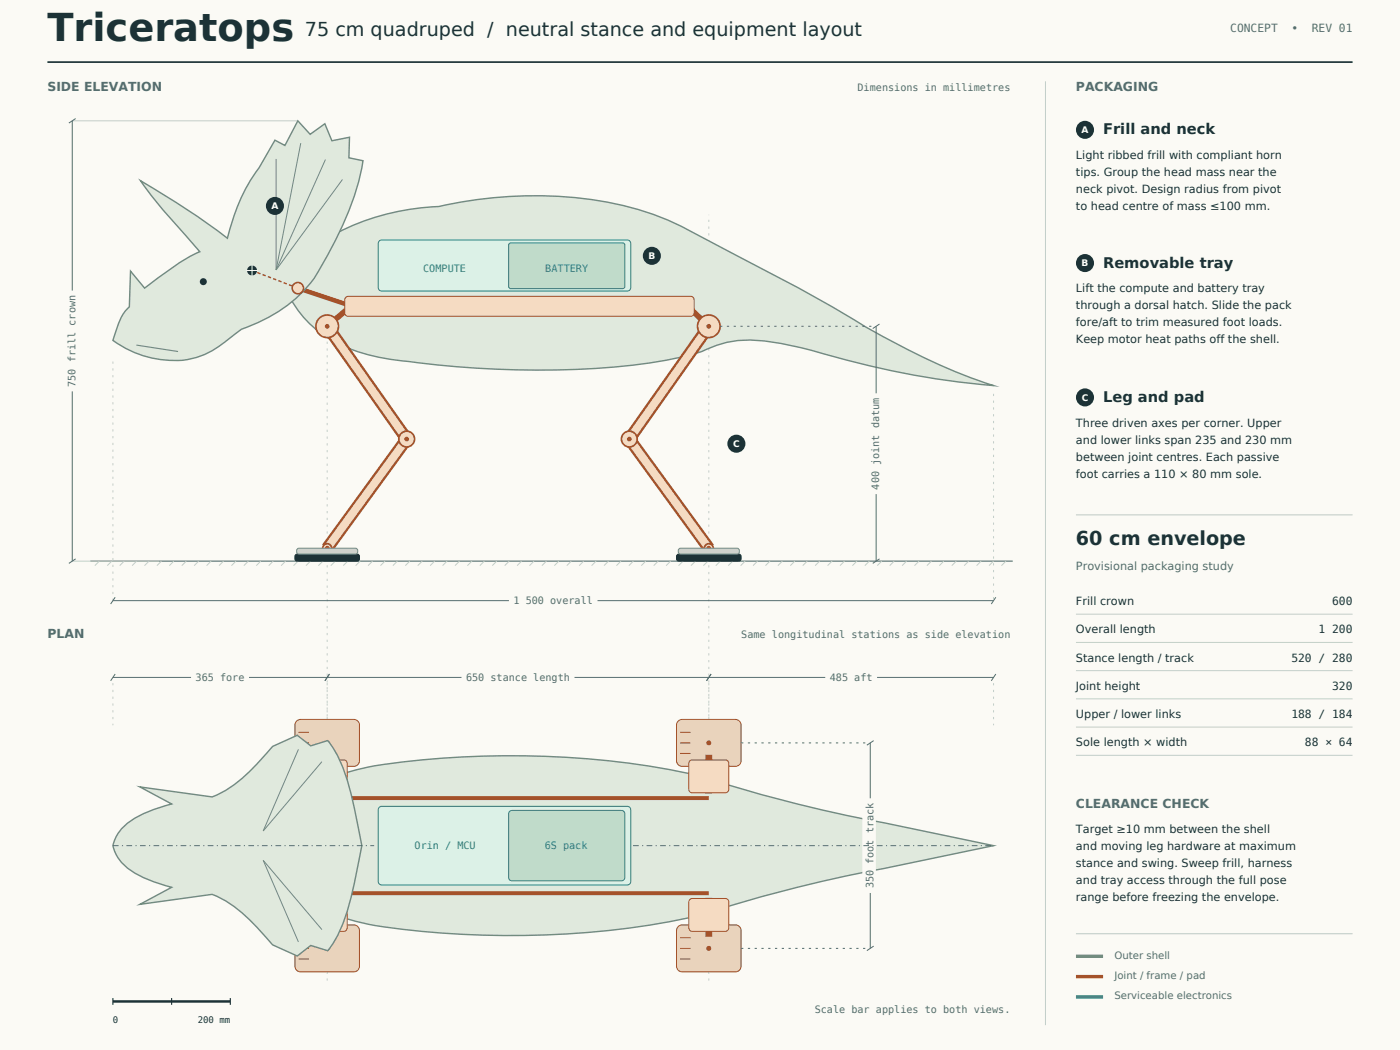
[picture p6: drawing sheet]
<svg xmlns="http://www.w3.org/2000/svg" width="437mm" height="328mm" viewBox="0 0 437 328" stroke-linecap="round" stroke-linejoin="round" font-family="sans-serif">
<path d="M0 0h437.4v328.1h-437.4z" fill-rule="evenodd" fill="#fbfaf5"/>
<path d="M14.8 19.4h407.8" fill="none" stroke="#1c3236" stroke-width=".53"/>
<path d="M35.3 113v75.4M310.4 123v65.4M102.2 306.4v-239.3M221.5 306.4v-239.3" fill="none" stroke="#c2cfca" stroke-width=".31" stroke-dasharray=".7 1.4" stroke-linecap="butt"/>
<path d="M28.2 175.3h288.2" fill="none" stroke="#536d70" stroke-width=".35"/>
<g fill="none" stroke="#c2cfca" stroke-width=".31">
<path d="M31 175.3l-1.4 1.4M34.9 175.3l-1.4 1.4M38.8 175.3l-1.4 1.4M42.7 175.3l-1.4 1.4M46.6 175.3l-1.4 1.4M50.4 175.3l-1.4 1.4M54.3 175.3l-1.4 1.4M58.2 175.3l-1.4 1.4M62.1 175.3l-1.4 1.4M66 175.3l-1.4 1.4M69.8 175.3l-1.4 1.4M73.7 175.3l-1.4 1.4"/>
<path d="M77.6 175.3l-1.4 1.4M81.5 175.3l-1.4 1.4M85.4 175.3l-1.4 1.4M89.3 175.3l-1.5 1.4M93.1 175.3l-1.4 1.4M97 175.3l-1.4 1.4M100.9 175.3l-1.4 1.4M104.8 175.3l-1.4 1.4M108.7 175.3l-1.5 1.4M112.5 175.3l-1.4 1.4M116.4 175.3l-1.4 1.4M120.3 175.3l-1.4 1.4"/>
<path d="M124.2 175.3l-1.4 1.4M128.1 175.3l-1.5 1.4M131.9 175.3l-1.4 1.4M135.8 175.3l-1.4 1.4M139.7 175.3l-1.4 1.4M143.6 175.3l-1.4 1.4M147.5 175.3l-1.5 1.4M151.3 175.3l-1.4 1.4M155.2 175.3l-1.4 1.4M159.1 175.3l-1.4 1.4M163 175.3l-1.4 1.4M166.9 175.3l-1.4 1.4"/>
<path d="M170.7 175.3l-1.4 1.4M174.6 175.3l-1.4 1.4M178.5 175.3l-1.4 1.4M182.4 175.3l-1.4 1.4M186.3 175.3l-1.4 1.4M190.1 175.3l-1.4 1.4M194 175.3l-1.4 1.4M197.9 175.3l-1.4 1.4M201.8 175.3l-1.4 1.4M205.7 175.3l-1.4 1.4M209.5 175.3l-1.4 1.4M213.4 175.3l-1.4 1.4"/>
<path d="M217.3 175.3l-1.4 1.4M221.2 175.3l-1.4 1.4M225.1 175.3l-1.4 1.4M229 175.3l-1.5 1.4M232.8 175.3l-1.4 1.4M236.7 175.3l-1.4 1.4M240.6 175.3l-1.4 1.4M244.5 175.3l-1.4 1.4M248.4 175.3l-1.5 1.4M252.2 175.3l-1.4 1.4M256.1 175.3l-1.4 1.4M260 175.3l-1.4 1.4"/>
<path d="M263.9 175.3l-1.4 1.4M267.8 175.3l-1.5 1.4M271.6 175.3l-1.4 1.4M275.5 175.3l-1.4 1.4M279.4 175.3l-1.4 1.4M283.3 175.3l-1.4 1.4M287.2 175.3l-1.4 1.4M291 175.3l-1.4 1.4M294.9 175.3l-1.4 1.4M298.8 175.3l-1.4 1.4M302.7 175.3l-1.4 1.4M306.6 175.3l-1.4 1.4"/>
<path d="M310.4 175.3l-1.4 1.4M314.3 175.3l-1.4 1.4"/>
</g>
<path d="M35.3 187.7h275.1" fill="none" stroke="#536d70" stroke-width=".31"/>
<path d="M36 186.6l-1.4 2.1M311.1 186.6l-1.4 2.1" fill="none" stroke="#536d70" stroke-width=".32"/>
<path d="M159 184.9h27.7v4.2h-27.7z" fill-rule="evenodd" fill="#fbfaf5"/>
<path d="M22.6 37.7h70.5M22.6 175.3h27.2" fill="none" stroke="#c2cfca" stroke-width=".31"/>
<path d="M22.6 37.7v137.6" fill="none" stroke="#536d70" stroke-width=".31"/>
<path d="M23.6 37l-2.1 1.5M23.6 174.6l-2.1 1.4" fill="none" stroke="#536d70" stroke-width=".32"/>
<path d="M20.1 90.8h4.2v31.5h-4.2z" fill-rule="evenodd" fill="#fbfaf5"/>
<path d="M93.9 81.1a61.3 61.3 0 0 1 33.1-15.5l5-.7 5.1-.4a128.5 128.5 0 0 1 63.1 1.2 104.8 104.8 0 0 1 21.7 9.8l2.3 1.2a702.8 702.8 0 0 1 48.4 26.7 205.2 205.2 0 0 0 37.8 17.1 274.4 274.4 0 0 1-56.8-11 68.4 68.4 0 0 0-22.8-3.1 33.2 33.2 0 0 0-11.5 3.4 164.1 164.1 0 0 1-42.3 5.7 305.6 305.6 0 0 1-59.9-4.2 39.3 39.3 0 0 1-23.7-14 35.6 35.6 0 0 1-4.9-9.1 33.3 33.3 0 0 1 5.4-7.1z" fill-rule="evenodd" fill="#e0e9dd" stroke="#728c7f" stroke-width=".44"/>
<path d="M109.6 95.7l-7.4 6.3M214.9 95.7l6.6 6.3" fill="none" stroke="#a4522a" stroke-width="1.8" stroke-linecap="butt"/>
<path d="M93.1 90l16.5 5.5" fill="none" stroke="#a4522a" stroke-width="1.4" stroke-linecap="butt"/>
<path d="M108.2 92.8l.6-.2h107l.7 .2 .3 .5 .1 4.5-.2 .6-.9 .4h-107l-.9-.4-.2-.6v-4.1z" fill-rule="evenodd" fill="#f5dbc2" stroke="#a4522a" stroke-width=".32"/>
<path d="M118.6 75.2l.7-.2h77.1l.5 .4 .2 .6-.1 14.2-.4 .5-.6 .2h-77.1l-.5-.4-.2-.6v-13.9z" fill-rule="evenodd" fill="#dcf1e7" stroke="#278383" stroke-width=".32"/>
<path d="M159.1 76.1l.5-.2 35.2 .1 .4 .6v13.2l-.7 .4h-35.1l-.5-.7v-12.9z" fill-rule="evenodd" fill="#c0dbca" stroke="#278383" stroke-width=".32"/>
<path d="M102.2 102l24.9 35.2-24.9 34.1" fill="none" stroke="#a4522a" stroke-width="3.9" stroke-linecap="butt"/>
<path d="M102.2 102l24.9 35.2-24.9 34.1" fill="none" stroke="#f5dbc2" stroke-width="2.5" stroke-linecap="butt"/>
<circle cx="102.2" cy="102" r="3.5" fill="#f5dbc2" stroke="#a4522a" stroke-width=".53"/>
<circle cx="102.2" cy="102" r=".74" fill="#a4522a"/>
<circle cx="127.1" cy="137.2" r="2.47" fill="#f5dbc2" stroke="#a4522a" stroke-width=".53"/>
<circle cx="127.1" cy="137.2" r=".74" fill="#a4522a"/>
<circle cx="102.2" cy="171.3" r="1.41" fill="#f5dbc2" stroke="#a4522a" stroke-width=".53"/>
<circle cx="102.2" cy="171.3" r=".74" fill="#a4522a"/>
<path d="M92.4 173.3l.5-.2h18.7l.7 .5v1l-.2 .5-.5 .2h-18.7l-.7-.4-.1-1.1z" fill-rule="evenodd" fill="#1c3236" stroke="#1c3236" stroke-width=".32"/>
<path d="M92.9 171.5l.5-.2h17.7a.94 .94 0 0 1 .7 .9 .94 .94 0 0 1-.7 .9h-17.7l-.6-.4z" fill-rule="evenodd" fill="#d5d8c5" stroke="#728c7f" stroke-width=".32"/>
<path d="M221.5 102l-24.9 35.2 24.9 34.1" fill="none" stroke="#a4522a" stroke-width="3.9" stroke-linecap="butt"/>
<path d="M221.5 102l-24.9 35.2 24.9 34.1" fill="none" stroke="#f5dbc2" stroke-width="2.5" stroke-linecap="butt"/>
<circle cx="221.5" cy="102" r="3.5" fill="#f5dbc2" stroke="#a4522a" stroke-width=".53"/>
<circle cx="221.5" cy="102" r=".74" fill="#a4522a"/>
<circle cx="196.6" cy="137.2" r="2.47" fill="#f5dbc2" stroke="#a4522a" stroke-width=".53"/>
<circle cx="196.6" cy="137.2" r=".74" fill="#a4522a"/>
<circle cx="221.5" cy="171.3" r="1.41" fill="#f5dbc2" stroke="#a4522a" stroke-width=".53"/>
<circle cx="221.5" cy="171.3" r=".74" fill="#a4522a"/>
<path d="M211.6 173.3l.5-.2h18.8l.6 .5 .1 1-.2 .5-.5 .2h-18.8l-.7-.4v-1.1z" fill-rule="evenodd" fill="#1c3236" stroke="#1c3236" stroke-width=".32"/>
<path d="M212.1 171.5l.5-.2h17.7a.94 .94 0 0 1 .7 .9 .94 .94 0 0 1-.7 .9h-17.7l-.6-.4z" fill-rule="evenodd" fill="#d5d8c5" stroke="#728c7f" stroke-width=".32"/>
<path d="M43.9 56.5a258.1 258.1 0 0 1 27.1 17.9 59.9 59.9 0 0 1 10-22l4.9-8.6 3.1 1.7 4.1-7.8 3.8 4.3 4.6-3.3 2.2 5.3 5.5-1.1-.2 6.4 4.4 .9a96.9 96.9 0 0 1-12.9 32.9 41.4 41.4 0 0 1-21.7 18.5l-1.7 .6a17 17 0 0 0-5 3.3 25.6 25.6 0 0 1-19.5 7.1 32.4 32.4 0 0 1-17.3-6.2 29.9 29.9 0 0 1 3.9-9.2l1.2-1.3 .4-11.2 4.4 5.3 6.1-4.6a57.9 57.9 0 0 1 11.1-6.7 290.9 290.9 0 0 1-18.5-22.2z" fill-rule="evenodd" fill="#e0e9dd" stroke="#728c7f" stroke-width=".44"/>
<path d="M86.3 49.7v34.6M94 44.7l-7.7 39.6M101.7 49.9l-15.4 34.4M107 56.1l-20.7 28.2" fill="none" stroke="#728c7f" stroke-width=".31"/>
<path d="M42.6 107.8l13 2" fill="none" stroke="#728c7f" stroke-width=".35"/>
<circle cx="63.5" cy="88" r="1.09" fill="#1c3236"/>
<path d="M78.8 84.5l14.3 5.5" fill="none" stroke="#a4522a" stroke-width=".44" stroke-dasharray="1.1 .7" stroke-linecap="butt"/>
<circle cx="93.1" cy="90" r="1.76" fill="#f5dbc2" stroke="#a4522a" stroke-width=".49"/>
<circle cx="78.8" cy="84.5" r="1.55" fill="#1c3236"/>
<path d="M77 84.5h3.5M78.8 82.8v3.5" fill="none" stroke="#fbfaf5" stroke-width=".31"/>
<g fill="#1c3236">
<circle cx="85.9" cy="64.3" r="2.82"/>
<circle cx="203.7" cy="79.9" r="2.82"/>
<circle cx="230.1" cy="138.6" r="2.82"/>
</g>
<path d="M225 102h47.3" fill="none" stroke="#536d70" stroke-width=".31" stroke-dasharray=".7 1.4" stroke-linecap="butt"/>
<path d="M273.8 102v73.3" fill="none" stroke="#536d70" stroke-width=".31"/>
<path d="M274.8 101.2l-2.1 1.5M274.8 174.6l-2.1 1.4" fill="none" stroke="#536d70" stroke-width=".32"/>
<path d="M271.3 122.9h4.2v31.5h-4.2z" fill-rule="evenodd" fill="#fbfaf5"/>
<path d="M35.3 211.7h66.9" fill="none" stroke="#536d70" stroke-width=".31"/>
<path d="M36 210.6l-1.4 2.1M102.9 210.6l-1.4 2.1" fill="none" stroke="#536d70" stroke-width=".32"/>
<path d="M59.7 208.8h18.1v4.3h-18.1z" fill-rule="evenodd" fill="#fbfaf5"/>
<path d="M102.2 211.7h119.3" fill="none" stroke="#536d70" stroke-width=".31"/>
<path d="M102.9 210.6l-1.4 2.1M222.2 210.6l-1.4 2.1" fill="none" stroke="#536d70" stroke-width=".32"/>
<path d="M144.2 208.8h35.3v4.3h-35.3z" fill-rule="evenodd" fill="#fbfaf5"/>
<path d="M221.5 211.7h88.9" fill="none" stroke="#536d70" stroke-width=".31"/>
<path d="M222.2 210.6l-1.4 2.1M311.1 210.6l-1.4 2.1" fill="none" stroke="#536d70" stroke-width=".32"/>
<path d="M257.9 208.8h16.2v4.3h-16.2z" fill-rule="evenodd" fill="#fbfaf5"/>
<path d="M35.3 213.4v13.2M102.2 213.4v13.2M221.5 213.4v13.2M310.4 213.4v13.2" fill="none" stroke="#c2cfca" stroke-width=".31" stroke-dasharray=".7 1.4" stroke-linecap="butt"/>
<path d="M92.7 289.5l1.2-.5h16.7l.9 .2 .6 .7 .2 .9v11.1l-.2 .9-.6 .6-.9 .3h-16.7l-.9-.3-.6-.6-.3-.9v-11.1z" fill-rule="evenodd" fill="#e9d3bc" stroke="#a4522a" stroke-width=".32"/>
<path d="M93.2 299.6h3.3M93.2 296.3h3.3M93.2 293h3.3" fill="none" stroke="#a4522a" stroke-width=".31"/>
<circle cx="102.2" cy="296.3" r=".78" fill="#a4522a"/>
<path d="M92.7 225.3l1.2-.5h16.7l.9 .2 .6 .7 .2 .9v11.1l-.2 .9-.6 .6-.9 .3h-16.7l-.9-.3-.6-.6-.3-.9v-11.1z" fill-rule="evenodd" fill="#e9d3bc" stroke="#a4522a" stroke-width=".32"/>
<path d="M93.2 235.4h3.3M93.2 232.1h3.3M93.2 228.8h3.3" fill="none" stroke="#a4522a" stroke-width=".31"/>
<circle cx="102.2" cy="232.1" r=".78" fill="#a4522a"/>
<path d="M211.9 289.5l1.2-.5h16.7l.9 .2 .6 .7 .3 .9v11.1l-.3 .9-.6 .6-.9 .3h-16.7l-.8-.3-.7-.6-.2-.9v-11.1z" fill-rule="evenodd" fill="#e9d3bc" stroke="#a4522a" stroke-width=".32"/>
<path d="M212.5 299.6h3.3M212.5 296.3h3.3M212.5 293h3.3" fill="none" stroke="#a4522a" stroke-width=".31"/>
<circle cx="221.5" cy="296.3" r=".78" fill="#a4522a"/>
<path d="M211.9 225.3l1.2-.5h16.7l.9 .2 .6 .7 .3 .9v11.1l-.3 .9-.6 .6-.9 .3h-16.7l-.8-.3-.7-.6-.2-.9v-11.1z" fill-rule="evenodd" fill="#e9d3bc" stroke="#a4522a" stroke-width=".32"/>
<path d="M212.5 235.4h3.3M212.5 232.1h3.3M212.5 228.8h3.3" fill="none" stroke="#a4522a" stroke-width=".31"/>
<circle cx="221.5" cy="232.1" r=".78" fill="#a4522a"/>
<path d="M88.4 252.4a51.3 51.3 0 0 1 25.6-12.5 278.3 278.3 0 0 1 104.4 2.5 462.7 462.7 0 0 0 57.7 14.7l34.3 7.1-34.3 7.2a462.7 462.7 0 0 0-57.7 14.7 277.9 277.9 0 0 1-104.4 2.5 51.3 51.3 0 0 1-25.6-12.5 27.9 27.9 0 0 1-7.3-11.9 27.9 27.9 0 0 1 7.3-11.8z" fill-rule="evenodd" fill="#e0e9dd" stroke="#728c7f" stroke-width=".44"/>
<path d="M102.2 280.6v12.1" fill="none" stroke="#a4522a" stroke-width="2.1" stroke-linecap="butt"/>
<path d="M96.2 281.2l.9-.5h10.3l.6 .2 .5 .9v8.2l-.2 .6-.9 .4h-10.3l-.7-.2-.4-.8v-8.2z" fill-rule="evenodd" fill="#f5dbc2" stroke="#a4522a" stroke-width=".32"/>
<path d="M102.2 235.8v12.1" fill="none" stroke="#a4522a" stroke-width="2.1" stroke-linecap="butt"/>
<path d="M96.4 237.7l.7-.3h10.3l.6 .3 .5 .8v8.2l-.2 .6-.9 .4h-10.3l-.7-.2-.4-.8v-8.2z" fill-rule="evenodd" fill="#f5dbc2" stroke="#a4522a" stroke-width=".32"/>
<path d="M221.5 280.6v12.1" fill="none" stroke="#a4522a" stroke-width="2.1" stroke-linecap="butt"/>
<path d="M215.4 281.2l.9-.5h10.4l.6 .2 .4 .9v8.2l-.2 .6-.8 .4h-10.4l-.6-.2-.5-.8v-8.2z" fill-rule="evenodd" fill="#f5dbc2" stroke="#a4522a" stroke-width=".32"/>
<path d="M221.5 235.8v12.1" fill="none" stroke="#a4522a" stroke-width="2.1" stroke-linecap="butt"/>
<path d="M215.7 237.7l.6-.3h10.4l.6 .3 .4 .8v8.2l-.2 .6-.8 .4h-10.4l-.6-.2-.5-.8v-8.2z" fill-rule="evenodd" fill="#f5dbc2" stroke="#a4522a" stroke-width=".32"/>
<path d="M102.2 249.4h119.3M102.2 279.1h119.3" fill="none" stroke="#a4522a" stroke-width="1.2" stroke-linecap="butt"/>
<path d="M118.6 252.1l.7-.2 77.1 .1 .5 .4 .2 .6-.1 22.8-.4 .5-.6 .2h-77.1l-.5-.4-.2-.6v-22.5z" fill-rule="evenodd" fill="#dcf1e7" stroke="#278383" stroke-width=".32"/>
<path d="M159.4 253.4l.6-.2h34.2l.6 .2 .4 .9v19.9l-.2 .6-.8 .4h-34.2l-.6-.2-.5-.8v-19.9z" fill-rule="evenodd" fill="#c0dbca" stroke="#278383" stroke-width=".32"/>
<path d="M43.7 245.9l22.6 3.1a42.1 42.1 0 0 0 16-12.5l2.9-3.3 7.7-3.5 4.2 3.3 5.3-1.6a49 49 0 0 1 8.1 20.3l2.6 12.5-1.3 6.4a81.4 81.4 0 0 1-6.6 22.3l-2.8 4.2-5.3-1.7-4.2 3.3-7.7-3.5-1.9-2.2a49.8 49.8 0 0 0-15.6-12.9l-1.4-.6-22.6 3.1 9.9-5.3a37.5 37.5 0 0 1-14.3-6.6 12 12 0 0 1-4-6.5 14.6 14.6 0 0 1 9.1-9.7l3.3-1.4 5.9-1.9z" fill-rule="evenodd" fill="#e0e9dd" stroke="#728c7f" stroke-width=".44"/>
<path d="M93.2 234.1l-11 25.5 18.4-21.6M100.6 290.5l-18.4-21.7 11 25.5" fill="none" stroke="#728c7f" stroke-width=".31"/>
<path d="M231.6 232.1h40M231.6 296.3h40" fill="none" stroke="#536d70" stroke-width=".31" stroke-dasharray=".7 1.4" stroke-linecap="butt"/>
<path d="M271.9 232.1v64.2" fill="none" stroke="#536d70" stroke-width=".31"/>
<path d="M273 231.4l-2.1 1.4M273 295.6l-2.1 1.4" fill="none" stroke="#536d70" stroke-width=".32"/>
<path d="M269.5 249.4h4.2v29.6h-4.2z" fill-rule="evenodd" fill="#fbfaf5"/>
<path d="M35.3 264.2h81.6M197.8 264.2h112.6" fill="none" stroke="#536d70" stroke-width=".31" stroke-dasharray="1.8 1.1 .4 1.1" stroke-linecap="butt"/>
<path d="M35.3 312.9h36.7" fill="none" stroke="#1c3236" stroke-width=".78" stroke-linecap="butt"/>
<path d="M35.3 311.9v2.1M53.6 311.9v2.1M72 311.9v2.1" fill="none" stroke="#1c3236" stroke-width=".35"/>
<path d="M326.7 25.4v294.9" fill="none" stroke="#c2cfca" stroke-width=".32"/>
<g fill="#1c3236">
<circle cx="339" cy="40.6" r="2.82"/>
<circle cx="339" cy="82.2" r="2.82"/>
<circle cx="339" cy="124.2" r="2.82"/>
</g>
<path d="M336.2 160.9h86.4M336.2 291.7h86.4" fill="none" stroke="#c2cfca" stroke-width=".35"/>
<path d="M336.2 191.9h86.4M336.2 200.7h86.4M336.2 209.6h86.4M336.2 218.4h86.4M336.2 227.2h86.4M336.2 236h86.4" fill="none" stroke="#c2cfca" stroke-width=".31"/>
<path d="M336.2 298.8h8.5" fill="none" stroke="#728c7f" stroke-width="1.1" stroke-linecap="butt"/>
<path d="M336.2 305.2h8.5" fill="none" stroke="#a4522a" stroke-width="1.1" stroke-linecap="butt"/>
<path d="M336.2 311.5h8.5" fill="none" stroke="#278383" stroke-width="1.1" stroke-linecap="butt"/>
<text font-size="12" fill="#1c3236" x="14.8" y="12.7">Triceratops</text>
<g font-size="6" fill="#1c3236">
<text x="95.2" y="11.3">75 cm quadruped / neutral stance and equipment layout</text>
<text x="336.2" y="170.4">60 cm envelope</text>
</g>
<g font-size="4.6" fill="#1c3236">
<text x="344.7" y="42">Frill and neck</text>
<text x="344.7" y="83.6">Removable tray</text>
<text x="344.7" y="125.6">Leg and pad</text>
</g>
<g font-size="3.9" fill="#536d70">
<text x="14.8" y="28.6">SIDE ELEVATION</text>
<text x="336.2" y="28.6">PACKAGING</text>
<text x="14.8" y="199.3">PLAN</text>
<text x="336.2" y="252.6">CLEARANCE CHECK</text>
</g>
<g font-size="3.5" fill="#536d70">
<text x="384.4" y="9.9">CONCEPT</text>
<text x="403.5" y="9.9">•</text>
<text x="409.9" y="9.9">REV 01</text>
<text x="336.2" y="178.2">Provisional packaging study</text>
</g>
<g font-size="3.5" fill="#1c3236">
<text x="336.2" y="49.7">Light ribbed frill with compliant horn</text>
<text x="336.2" y="55">tips. Group the head mass near the</text>
<text x="336.2" y="60.3">neck pivot. Design radius from pivot</text>
<text x="336.2" y="65.6">to head centre of mass ≤100 mm.</text>
<text x="336.2" y="91.4">Lift the compute and battery tray</text>
<text x="336.2" y="96.7">through a dorsal hatch. Slide the pack</text>
<text x="336.2" y="102">fore/aft to trim measured foot loads.</text>
<text x="336.2" y="107.2">Keep motor heat paths off the shell.</text>
<text x="336.2" y="133.3">Three driven axes per corner. Upper</text>
<text x="336.2" y="138.6">and lower links span 235 and 230 mm</text>
<text x="336.2" y="143.9">between joint centres. Each passive</text>
<text x="336.2" y="149.2">foot carries a 110 × 80 mm sole.</text>
<text x="336.2" y="189.1">Frill crown</text>
<text x="416.3" y="189.1">600</text>
<text x="336.2" y="197.9">Overall length</text>
<text x="412" y="197.9">1 200</text>
<text x="336.2" y="206.7">Stance length / track</text>
<text x="403.5" y="206.7">520 / 280</text>
<text x="336.2" y="215.5">Joint height</text>
<text x="416.3" y="215.5">320</text>
<text x="336.2" y="224.4">Upper / lower links</text>
<text x="403.5" y="224.4">188 / 184</text>
<text x="336.2" y="233.2">Sole length × width</text>
<text x="407.8" y="233.2">88 × 64</text>
<text x="336.2" y="260.4">Target ≥10 mm between the shell</text>
<text x="336.2" y="265.6">and moving leg hardware at maximum</text>
<text x="336.2" y="270.9">stance and swing. Sweep frill, harness</text>
<text x="336.2" y="276.2">and tray access through the full pose</text>
<text x="336.2" y="281.5">range before freezing the envelope.</text>
</g>
<g font-size="3.2" fill="#536d70">
<text x="267.9" y="28.6">Dimensions in millimetres</text>
<text x="23.6" y="120.9" transform="rotate(-90 23.6 120.9)">750 frill crown</text>
<text x="274.7" y="153" transform="rotate(-90 274.7 153)">400 joint datum</text>
<text x="160.4" y="188.7">1 500 overall</text>
<text x="231.6" y="199.3">Same longitudinal stations as side elevation</text>
<text x="61.1" y="212.7">365 fore</text>
<text x="145.6" y="212.7">650 stance length</text>
<text x="259.3" y="212.7">485 aft</text>
<text x="272.9" y="277.6" transform="rotate(-90 272.9 277.6)">350 foot track</text>
<text x="348.2" y="299.5">Outer shell</text>
<text x="348.2" y="305.9">Joint / frame / pad</text>
<text x="254.6" y="316.4">Scale bar applies to both views.</text>
<text x="348.2" y="312.2">Serviceable electronics</text>
</g>
<g font-size="3.2" fill="#278383">
<text x="132.2" y="84.9">COMPUTE</text>
<text x="170.4" y="84.9">BATTERY</text>
<text x="129.5" y="265.3">Orin / MCU</text>
<text x="170.2" y="265.3">6S pack</text>
</g>
<g font-size="2.8" fill="#fff">
<text x="337.9" y="41.6">A</text>
<text x="84.8" y="65.4">A</text>
<text x="202.6" y="81">B</text>
<text x="337.9" y="83.3">B</text>
<text x="338" y="125.2">C</text>
<text x="229.1" y="139.7">C</text>
</g>
<g font-size="2.8" fill="#1c3236">
<text x="35.3" y="319.6">0</text>
<text x="61.8" y="319.6">200 mm</text>
</g>
</svg>
